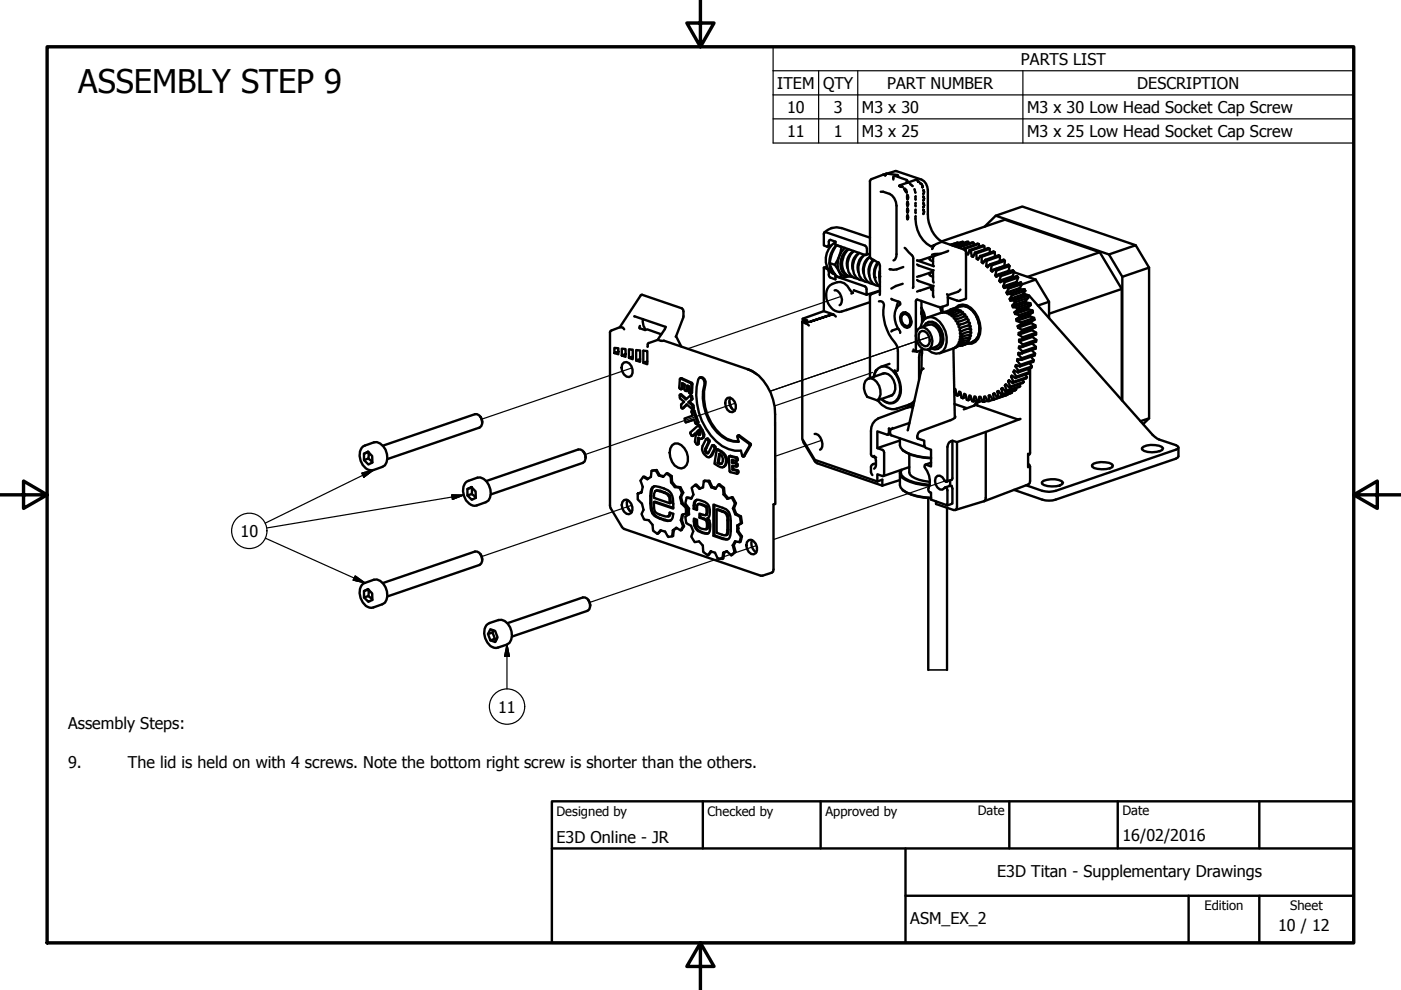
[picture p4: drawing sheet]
<svg xmlns="http://www.w3.org/2000/svg" width="297mm" height="210mm" viewBox="0 0 297 210" stroke-linecap="round" stroke-linejoin="round" font-family="sans-serif">
<!-- layer: Tweak Trail (ISO) -->
<path d="M134 78l-31.8 10.9M178.4 62.8l-32.6 11.1M185 79l-20.8 7.1M196.6 71.6l-33.4 11.3M197 71.4l-33.8 11.6M155.9 85.5l-31.8 10.9M174.2 93.4l-9.9 3.3M134 107.1l-31.8 10.9M160.4 115.7l-35.4 12M200.3 102l-36.3 12.4" fill="none" stroke="#000" stroke-width=".25"/>
<!-- layer: Visible (ISO) -->
<g fill="none" stroke="#000" stroke-width=".51">
<path d="M187.2 37.1l-2.5 .9-.3 .4v16M187.2 37.1l.5 .1M187.7 37.2h.1M187.7 37.2l.3-.4 2.3 .3 .1 .2M187.7 36.9l-.5 .2M189.4 37.4v.7M189.7 37.3l2.5 .9 .2 .3M189.8 36.3l-1.7 .5M189.8 36.3h.3M190.1 36.3l5.3 1.8a2.48 2.48 0 0 1 1.3 2.2v5.1a6.8 6.8 0 0 0 3.1 5.9M190.4 37.3l.1 .2M190.8 39.5l-.2-.1 .5-.1 .3 .4-.3-.1"/>
<path d="M190.8 39.5l.3 .1M191.7 40l.5 .3v.6zM192.2 38.5l.1 .2M193 39l.5 .5M194.6 38.3v.2l-.2-.3-.2-.1-3.3 1.2M194.7 38.5h.1M195.1 38.8l.4 .3 .1 .4M195.4 39l.1 .1M195.5 39.1l.1 .4M195.6 39.5v.2l-.1-.1M174.8 49.3l.2-.1 8.4 2.9 .4 .6-.1 1.3-.3 .1-6.3-2.2v-.7l-1-.3h-.3l-.2 1.3-.3 .1-.6-.3zM174.8 49.2a3.6 3.6 0 0 1 3.6-.8l6 2"/>
<path d="M175.3 56.5l-.6 .2M175.9 55.8l1.1 .3M176.3 48.4h.1M176.3 52l-.8 .3M177.1 58.6l6.3 2.1a1.82 1.82 0 0 1 .3 1.8M177.1 51.3a4.1 4.1 0 0 0-.6 6.7l.6 .2a3.1 3.1 0 0 1-1.2-3.3l.2-1.1 1.2-1.8M177.3 58.5l-.2 .1v.6l-1-.3-.3-.3-.2-1.4-.9-.5v9.3l1.8 .6 .7 .5M177.3 52a8 8 0 0 0-1.4 3.8 6.6 6.6 0 0 0 1.4 2.8l1.1 .3M177.3 52l1.1 .4M178.5 52.4h-.1a9.3 9.3 0 0 1-1.4 3.7l.9 1.5 .5 1.3 1.6-.3a1.85 1.85 0 0 1-2.3-1.7 4.8 4.8 0 0 1 1.4-4.4M179.7 52.8a3.8 3.8 0 0 0-.6 5.4l.7 .3M179.9 52.8a3.8 3.8 0 0 0-.4 5.5l.5 .3 .7 .1"/>
<path d="M180.8 53.4a2.97 2.97 0 0 0-1.1 3.5M181 53.2a3.9 3.9 0 0 0-.6 5.2l.6 .5 .9 .2M181.9 53.8a3 3 0 0 0-1.1 3.5M182.2 53.6a4 4 0 0 0-.7 5.2l.7 .5 .8 .2M183 54.2a3.2 3.2 0 0 0-1 3.5M183.3 54a4 4 0 0 0-.6 5.2l.6 .5 .8 .2M184.2 54.6a3.1 3.1 0 0 0-1.1 3.5M184.4 54.4l.3 .4 1.8 1.2v6.5M184.4 54.4a3.9 3.9 0 0 0-.6 5.2l.7 .5 .8 .2M184.4 53.8l-.8 .3M185.2 55.1a3.2 3.2 0 0 0-.9 3.4M185.2 55.2l-.3 .1"/>
<path d="M185.3 55.1a4 4 0 0 0-.3 5l.7 .4 .7 .2M185.4 58.6h.1M186.1 55.7a3.2 3.2 0 0 0-.6 3.2M186.2 55.7a3.7 3.7 0 0 0 .4 5.1M186.6 57.3l-.2 1.3M186.6 57.9l-.2 1 .2 .9M186.6 57.5l-.1 .2M186.7 40.7a3 3 0 0 1 3.4 2.9v10.3a1.26 1.26 0 0 1-.7 1.3M191.5 56.6l-1.4 .5h-1.5M191.8 40.2l.2 .4M191.8 52.5l1.7 1.9 .1 .4-.1 6.3M192.3 41.6v.5"/>
<path d="M192.3 43v.5M192.3 44.5v.4M192.3 45.9v.4M192.4 41.3l.2 .5-.2 .5zM192.4 45.6l.2 .5-.2 .4zM192.4 44.1l.2 .6-.2 .4zM192.4 42.7l.2 .6-.2 .4zM193.9 40.1l.2 .8M194.1 45.8a6.8 6.8 0 0 0 3.2 6.4l.9-.2-.6 .8M194.1 41.6v.7M194.1 43v.7M194.1 44.4v.8"/>
<path d="M194.4 58.7l3.2-1-.5 .2-.1 .3 .8 .5M194.4 59.4l3.4 1.2v2.1l.2 .3M194.4 56.1l3.4 1.2v2.3l.2 .3M195.7 41.6l.1 .2zM195.7 40.3l.2 .4-.2 .4M195.7 40.3v-.2l.2 .6M195.8 41.8l.1 .3-.2 .4M195.8 41.8l.1 .3M195.9 45l-.2-.6 .2 .6-.2 .3M195.9 43.5l-.2-.5 .2 .5-.2 .4M195.9 43.5h.1M197.6 57.3h.1"/>
<path d="M197.9 52.1l1.8-.8 4.4 1.5a.84 .84 0 0 1 .7 1.1v9.4a2.68 2.68 0 0 1-1.9 .4l-1.9-.7M198 57.3h-.2M199.4 53.8l-1.8 .2M199.6 51.2l13.5-4.6 20.1 6.9 4.6 7.8v23.5M201 53.2l-3.1 1.2-.1 1.9 .2 .1-3.6-1.2h.7l2.5-.8-.5 .2-.1 .3 .8 .5M202.1 51.7l-.6 .2M203.1 51.4l.1 .2M203.1 51.4l-1.5 .5M203.3 52.3l-.1 .2M203.3 52.3l.2 .1M203.5 52.4l.1 .2M204.1 51.3l.2 .2"/>
<path d="M204.1 51.3l-2.1 .7M204.1 51.3l-2.3 .7M204.4 52.6l-.1 .2M204.4 52.6l.3 .1M204.7 52.7l.3 1.2M205.3 51.3l.1 .3M205.3 51.3l-2.8 .9M205.3 51.3l-2.9 .9M205.3 53.7l-.3 .2M205.6 53l-.4 .9h-.2M205.6 53l.2 .1M205.8 53.1l.2 1.2"/>
<path d="M206.4 51.4l.1 .5M206.4 51.4l-2.9 1M206.4 51.4h-.3l-2.8 .9M206.4 54.2l-.4 .1M206.7 53.6l-.4 .9-.3-.2M206.7 53.6l.3 .1M207 53.7l.1 1.2M207.5 54.8l-.4 .1M207.5 51.7l.2 .6M207.5 51.7l-2.8 1M207.5 51.7h-.2l-2.9 .9M207.8 54.3l-.5 .7-.2-.1"/>
<path d="M207.8 54.3l.3 .2M208.1 54.5l.1 1.1M208.6 55.4l-.4 .2M208.7 52.2l.1 .6M208.7 52.2l-2.9 .9M208.7 52.2l-.3-.2-2.8 1M208.7 48.1l2.4-2.4 24 8.2 2.9 4.8v26.3M208.9 55.1l-.5 .7-.2-.2M208.9 55.1l.3 .2M209.2 55.3l-.1 1.1M209.8 56.2l-.7 .2M209.8 52.8l.1 .8"/>
<path d="M209.8 52.8l-2.8 .9M209.8 52.8l-.3-.2-2.8 1M210 56l-.6 .7-.3-.3M210 56l.2 .3M210.2 56.3l-.1 1M210.9 53.5v.9M210.9 53.5l-2.8 1M210.9 53.5l-.2-.2-2.9 1M211 57.1l-.6 .5-.3-.3M211 57.1l.2 .3M211.1 45.7l5.6-1.9 24.1 8.2M211.2 57.4l-.2 1"/>
<path d="M211.9 58.3l-.7 .4-.2-.3M211.9 58.3l.3 .3M212 54.3v1M212 54.3l-2.8 1M212 54.3l-.2-.2-2.9 1M212.2 58.6l-.3 .9M212.8 59.5l-.7 .3-.2-.3M212.8 59.5l.2 .3M212.9 56.4h.1M212.9 56.4l-2.8 .9M213 59.8l-.3 .9M213.1 55.3l-.2 1.1"/>
<path d="M213.1 55.3l-2.9 1M213.1 55.3l-.3-.3-2.8 1M213.9 57.3l.3 .2M213.9 57.4l.1 .1M213.9 57.4l-2.9 1M214 56.4l-.1 1M214 56.4l-2.8 1M214 56.4l-.2-.3-2.8 1M214.7 58.6l.2 .2M214.7 58.6l-2.8 .9M215 57.7l4.6 1.6M215 57.6l-.3 1"/>
<path d="M215 57.6l-2.8 1M215 57.6l-.2-.3-2.9 1M215.5 59.8l.2 .3M215.5 59.8l-2.8 .9M215.6 58.6l-2.8 .9M215.6 58.6l-3 1M215.6 58.6l.3 .3M215.9 58.9l-.4 .9M215.9 58.9l-2.9 .9M216.5 59.9l-2.8 .9M216.5 59.9l-3.4 1.1M216.5 59.9l.2 .4"/>
<path d="M219.6 59.3l2.8 4.7-2.4 .8M219.6 59.3l-2.9 1M233.2 53.5l-15.3 5.2M235.1 53.9l5.7-1.9 2.8 4.7M238 58.7l5.6-2v32l-1.8 .6M131.1 74.6l-.8 .3v-1.1h.8v1.3l-.8-.2M131.4 69.4l4.6-6.9 8.6 2.9a1.97 1.97 0 0 1 .3 1.9l-1.6 4 1.1 2.2M132.3 76.8a1.48 1.48 0 0 1 1.8 1.6v.7l-.2 .6-.5 .2a1.86 1.86 0 0 1-1.1-3.1zM132.3 69.8l-.3-.3-.5-.1-1.9 .7-.2 .1-.1 .3v36.7l.2 .6 2.4 3.9 .4 .5 29 9.9h.4l2.2-.9 .1-14.3h.4l-.1-19.1a10.7 10.7 0 0 0-4.5-8.9l-1.1-.6-17.2-5.8-2.1-.4M132.6 75.1l-.8 .3 .8 .3v-1.7l-.8-.1v1.5M134.2 75.6l-.9 .3 .9 .3v-2.1h-.9v1.8M134.5 67.1l6.6 2.2-1.7 2.8"/>
<path d="M135.7 69.1l-.1 .3 .1 .2 1.1 .4 .4-.2 3 1.1M135.7 76.1l-.8 .3 .8 .3v-2.4l-.8-.1v2.2M136.3 67.7l.1 1.4 .4 .8M137.2 76.6l-.8 .3v-2.5h.8v2.8l-.8-.3M139.4 72.1l-1.9 .6-.2 .3v.5M143.3 71.3v.1M158.4 78.2l1 .4 1 .7M170.1 68.3v24.8l2.7 4.4 13.2 4.6M170.1 68.3l.6 .2M170.2 68.3v-.7l1 .3-1.1 .4M170.7 68.5l.8 .5M171.9 68.2l-1.2 .3"/>
<path d="M171.9 68.2l4.6-1.6zM174.7 66l-4.5 1.6M177 61.6a1.39 1.39 0 0 1 1.4 1.2 1.49 1.49 0 0 1-.4 1.9M180.5 62.2l.3-.1-.6-.6a2.66 2.66 0 0 0-3.4-1.5 2.66 2.66 0 0 0-1.6 3.3 3.4 3.4 0 0 0 2.8 2.8l6.4-2M181 61.6l2.7 .9 2.9-.9M185.7 78.5l-.4 1.4M185.7 78.7l-.4 1.2M185.7 78.7a2.06 2.06 0 0 1 3.5-.2l.7 .8 .1-.1M185.7 78.5v.2M185.9 78.4l-.2 .1M186.4 63.9a.81 .81 0 0 1 1 .9 9.9 9.9 0 0 0 2.5 8.2l.3 .4 .2 1.1v3.7l-.2 .5M186.6 61.7l-1.9 .7-.3 .4v17.4"/>
<path d="M187 79.3a1.99 1.99 0 0 1 2.5 1.4 2.54 2.54 0 0 1-.4 3.1l-.6 .2M187.5 79.1l-3.4 1.2M188.6 77.1l-1.9 .7M189 63.3l1.7 .7 .2 .5a2.89 2.89 0 0 0-1.2 3.3 5.5 5.5 0 0 0 1.1 2.5v.3M189.7 78.5l.1 .4a5.8 5.8 0 0 1 .7 5.6 2.19 2.19 0 0 1-3.6 .1 2.16 2.16 0 0 0 2.3 .8 2.16 2.16 0 0 0 1.6-1.9 6.1 6.1 0 0 0-1.1-4.6zM190.5 63.9l-.5 1.5M190.5 69.8l-.3-.1-1.2 .6M191.1 66.6l.4-.4a1.91 1.91 0 0 1 1.3 3.1 1.38 1.38 0 0 1-1.9-1.3l-.1-.8zM191.2 66.9l.4-.3a1.51 1.51 0 0 1 1.3 2.2l-.4 .3a1.51 1.51 0 0 1-1.3-2.2zM191.4 60.2l-1.5 .4-.9 .6M191.8 66.4l-.4 .2M192.3 69.2h.5"/>
<path d="M192.8 66.9l-.4-.4-.5-.1-.4 .1-.3 .4M193.3 68.2l-.2 .6-.3 .3-.4 .2-.5-.2M193.7 74.1l.2 .3 .5 .2M193.9 74.4l-.4 .1M194.7 69.7a1.58 1.58 0 0 1 2.4 .8 2.9 2.9 0 0 1 .1 3.3 1.63 1.63 0 0 1-2.5-.8 2.83 2.83 0 0 1 0-3.3zM195 70.4l.5-.2a1.94 1.94 0 0 1 1.1 3.1 1.73 1.73 0 0 1-1.8-2.3zM195.1 69.4l1.8-.6a2.16 2.16 0 0 1 2.4 1.8 2.14 2.14 0 0 1-.8 2.9l-1.8 .6a2.23 2.23 0 0 0 2.6 .8 2.23 2.23 0 0 0 1.4-2.3 5.4 5.4 0 0 0-2.3-5.1 1.93 1.93 0 0 0-2.9 1l-.3 .9M195.2 74.3l-.3 .7v.8v4.7M195.4 66.4l.1 .6M195.4 63.8v2.8l.1 .5M195.4 66.1l.3 .9 .1 .9M195.4 65.2l.5 1.2 .3 1.1"/>
<path d="M195.4 66.3l.1 .2M195.5 66.6l.2 1.4M195.5 75.2l-.1 3.3M195.5 67.3v1M195.5 73.9v1.3M195.5 67v.3M195.8 78.2l-.4 .3-.2 .5-2.8 12.2M195.8 69.2a1.58 1.58 0 0 1 2.7-.4 3.9 3.9 0 0 1 .9 4.6l-.5 .5-.7 .2-.8-.2M196.7 68.3a1.86 1.86 0 0 1 2.4 .8 3.7 3.7 0 0 1 .4 4.4l-.8 .5M197.8 60.8l-.4 .4v.2l.4 .2M197.8 60.7l-3.4 1.1M198 60.6h-.2"/>
<path d="M199.3 65.1l.3 1.2M199.8 65v1.2M200.2 66.2l-3.6 1.1M200.8 62.4l.2 .2M201 65.8l-.3 .3h.1M201.5 65.7l-.8 .4M201.5 65.7l.7-.2-.2 .1a1.58 1.58 0 0 1-1.5 .5l-.8 .2 .3-.2M201.8 65.5l1.7-.5a3 3 0 0 1 3.3 1.7 5.4 5.4 0 0 1 .6 4.6 4.6 4.6 0 0 1-3.4 2M201.8 65.5l-.3 .2M201.8 65.5l-.1 .1M202 65.6l.7-.1v.1a3.3 3.3 0 0 1-2.5 .7l.3-.2M202.1 73.9l.3 14.7"/>
<path d="M202.5 65.7l.6-.1 .1 .2a2.99 2.99 0 0 1-2.5 .6l.3-.2M202.6 65.3a2.25 2.25 0 0 1 3.3 0 5.6 5.6 0 0 1 1.5 6.5l-.6 .7-.8 .4h-.9M202.6 73.7l-3.4 1.2M202.9 65.9h.9a2.39 2.39 0 0 1-2.6 .7l.3-.2M203 73.5l-.7 .3 .3-.2M203.5 66.2l.4-.1 .3 .2a2.31 2.31 0 0 1-2.5 .7l.3-.3M203.6 61.4l-.5 .5-2.1 .7v2a2.63 2.63 0 0 1-2 .5l-4.7-1.5-.1 10.7 .1 .2 .2 .1 1-.4M203.9 66.6h.5l.3 .1a2.37 2.37 0 0 1-2.5 .8l.3-.4M204.3 67.1l.7 .1v.3l-1.7 .7h-.5l-.2-.2 .3-.4M204.4 73h.4l-.8 .3h-.8l.8-.1M204.7 67.7h.5l.2 .2a2.77 2.77 0 0 1-2.4 .8v-.4l.3-.1M204.8 72.7l.3-.1-.7 .4a1.47 1.47 0 0 0-1.4 .5h-.4l.7-.4"/>
<path d="M205 68.3h.4l.3 .3a1.28 1.28 0 0 1-1.3 .7l-1 .2-.2-.3 .4-.4M205.1 72.2h.3a.9 .9 0 0 1-1 .4l-1.4 .6 .6-.5M205.3 69l.5 .1-.1 .4-1.2 .4a.69 .69 0 0 1-1.1 0l.4-.4M205.3 71.6l.4 .1a.85 .85 0 0 1-1 .5l-.4 .1-.7 .4h-.4l.6-.5M205.4 69.7l.5 .1-.2 .4-1.1 .4a.83 .83 0 0 1-1.1 .2v-.2l.5-.4M205.4 71l.5 .1a.91 .91 0 0 1-1 .6l-1.1 .5h-.3v-.3l.5-.3M205.5 70.4l.5 .1a.85 .85 0 0 1-1 .6l-1 .5h-.4l-.1-.3 .5-.4M212.7 60.7l.2 .4 .8-.3M213.4 62l.2 .4M213.7 60.8l.1 .4M213.8 61.2l-.4 .8M214.1 63.4l.1 .3"/>
<path d="M214.2 63.7h.9M214.4 79.9l.1-.3 .8 .6M214.4 79.9l.5 1.1M214.4 62.3l-.8 .1M214.4 62.3l.1 .3M214.5 62.6l-.4 .8M214.6 64.8l.2 .3M214.7 79.8l-.3 .1M214.8 65.1l.8 .1M214.9 78.8l.1-.3 .9 .5M214.9 78.8l.6 1.1M215.1 63.7l.1 .4"/>
<path d="M215.1 66.2l.1 .4M215.2 64.1l-.6 .7M215.2 66.6l.9 .2M215.3 78.7l-.4 .1M215.3 77.7l.1-.3 .8 .3M215.3 77.7l.6 .9M215.5 67.7l.1 .3M215.5 79.9l-.2 .3M215.6 68l.8 .4M215.6 65.2l.1 .4M215.6 76.5l.7 .9M215.7 65.6l-.6 .6"/>
<path d="M215.8 77.5l-.5 .2M215.8 69.1l.1 .4M215.9 69.5l.8 .4M215.9 75.2l.7 .8M215.9 78.6v.4M216 71l.8 .5M216 73.8l.8 .7M216.1 72.4l.8 .6M216.1 66.8l.1 .4M216.2 67.2l-.7 .5M216.2 76.3l-.6 .2M216.2 61.1l.2 .3"/>
<path d="M216.2 61.1l-2.8 .9M216.3 77.4l-.1 .3M216.4 61.4l-2.8 1M216.4 68.4l.1 .4M216.5 68.8l-.7 .3M216.6 76.3l-.9-.2-.1 .4M216.6 76v.3M216.7 74.9l-.8 .3M216.7 60.3l-.5 .8M216.7 60.3l-2.9 .9M216.7 69.9v.4M216.7 70.3l-.7 .3v.4"/>
<path d="M216.7 74.9l-.8-.1v.4M216.8 74.5l-.1 .4M216.8 71.9l-.7 .1v.4M216.8 71.5v.4M216.9 73.4l-.8 .1-.1 .3M216.9 62.4l.1 .4M216.9 62.4l-2.8 1M216.9 73v.4M217 62.2l1.2 .5 26.2 29.5 1.3 1 3.6 1.2 .6 .5-.2 .2-.4 .2-25.5 8.8a4.9 4.9 0 0 1-2.8 0l-3.4-1.2M217 62.8l-2.8 .9M217 62.8h.8M217.2 61.3l-2.8 1"/>
<path d="M217.2 61.3l-.8 .1M217.2 61.3l.2 .4M217.4 61.7l-.5 .7M217.4 61.7l-2.9 .9M217.4 79.4l.3 .6M217.5 63.8l.1 .3M217.5 63.8l-2.9 1M217.6 64.1l-2.8 1M217.6 64.1l.8 .2M217.7 80l-.1 .2-2.9 1M217.7 80l-2.8 1M217.8 62.8l-2.7 .9"/>
<path d="M217.8 62.8l.2 .3M217.9 78.2l.4 .7M217.9 65.2l.2 .4M217.9 65.2l-2.8 1M218 63.1l-.5 .7M218 63.1l-2.8 1M218.1 65.6l-2.9 1M218.1 65.6l.8 .2M218.2 62.7l-.4 .1M218.3 78.9l-.2 .3-2.8 1M218.3 78.9l-2.8 1M218.3 77l.5 .7"/>
<path d="M218.3 66.7l.1 .4M218.3 66.7l-2.8 1M218.4 78.1v17.9v.2l-.4 .2M218.4 76.9v.2M218.4 67.1l-2.8 .9M218.4 67.1l.8 .3M218.4 64.3l-2.8 .9M218.4 64.3l.2 .4M218.6 64.7l-.7 .5M218.6 64.7l-2.9 .9M218.6 75.6l.6 .8M218.6 68.2l.1 .3"/>
<path d="M218.6 68.2l-2.8 .9M218.7 68.5l-2.8 1M218.7 68.5l.8 .5M218.7 74.2l.8 .8M218.8 77.7l-.1 .3-2.8 1M218.8 77.7l-2.9 .9M218.8 70l-2.8 1M218.8 69.7v.3M218.8 70l.9 .5M218.9 72.8l-2.9 1M218.9 72.7v.1M218.9 72.8l.7 .7"/>
<path d="M218.9 71.4l-2.8 1M218.9 71.2v.2M218.9 71.4l.8 .7M218.9 65.8l-2.8 1M218.9 65.8l.1 .4M219 66.2l-.7 .5M219 66.2l-2.8 1M219.2 76.4l-2.9 1M219.2 76.4l-.1 .3-2.9 1M219.2 67.4l-2.8 1M219.2 67.4l.1 .4M219.3 67.8l-.7 .4"/>
<path d="M219.3 67.8l-2.8 1M219.5 75l-.1 .4-2.8 .9M219.5 75l-2.9 1M219.5 69l-2.8 .9M219.5 69v.4M219.5 69.4l-3.1 1.1M219.5 69.4l-2.8 .9M219.6 73.5v.4l-2.9 1M219.6 73.5l-2.8 1M219.7 70.5v.4l-2.9 1M219.7 70.5l-2.9 1M219.7 72.1v.3l-2.8 1"/>
<path d="M219.7 72.1l-2.8 .9M222.4 64v3.5M237.8 61.3l-15.4 5.2M76.7 94.9a5.4 5.4 0 0 1 3.2-1.2 3.4 3.4 0 0 1 1.7 5 4.5 4.5 0 0 1-3.2 1 3.3 3.3 0 0 1-1.7-4.8zM77.2 96.2l.8-.4 .9 .9 .1 1.4-.9 .4-.9-.9zM78.1 95.9v1.3M78.1 95.9l-.9 .3M78.1 95.9h.1M78.1 97.2l.9 .9M78.1 97.2l-.9 .4M81.2 94.5l19.5-6.7a1.63 1.63 0 0 1 1.4 1.1 1.63 1.63 0 0 1-.4 1.7l-19.6 6.7M101.8 88.3l.4 .6v.7"/>
<path d="M123.7 95.8a1.59 1.59 0 0 1 .5 1.3M139 99.7l.7 1.1h.2l-.7-1.1-1.1 .1M139.2 99.7l-1.1 .1-.1 1.3-.8 .5-.8-.5M142.5 94.4a1.65 1.65 0 0 1 2.6 .6 3.5 3.5 0 0 1 .5 3.6 1.5 1.5 0 0 1-2.6 .1 3.6 3.6 0 0 1-.5-4.3zM144.1 83.7h.4l1 .9M144.2 80.3l2.4 1-.1 2.1-.5-.2 .1-1.3-.4-.2-.1 1.1-.1 .1-.4-.3 .1-1.1-.6-.3-.1 1.2-.1 .1-.3-.1zM144.2 80.3l.3-.1 2.3 1.1-.1 1.9-.3 .2M144.8 81.3l-.1 1-.3 .2M145.7 85.8l-1 .8M145.9 81.8l-.1 .9-.3 .2M146 85.3l.6-.5-.2-.9-1 .8-1.3-1 .1 .8 .8 .7-.6 .5 .2 .9 1-.9 1.2 1v-.6l-.8-.8 .2-.1 .8 .8 .1 .5-.3 .2M146.3 83.9l.3-.1 .2 .7-.6 .7"/>
<path d="M146.4 91.7l1.6-1.5 .8 1.1 .3 .6v.7l-.4 .4-.7-.2-.1 1.4h-.1l-.4-.5 .1-1.5-.1-.3-.7 .5zM146.9 87.1l.1 .1 .9 2.4v.2l-.3 .1M146.9 87.1l.2-.1 .1 .1 .9 2.4-.1 .3M146.9 87.1l-.3 .1v.1l.3 .8-1.8 .6 .3 .8 1.8-.5 .4 .9M147.2 89l-1.8 .5M147.4 92l-.6 .4M147.7 91.6l.3 .5 .3 .2 .1-.1-.5-.7-.2 .1 .5-.4a.8 .8 0 0 1 .2 1M148 90.2h.4a3.7 3.7 0 0 1 .9 2.3l-.2 .3-.4 .2M148 89.8l-.4 .1M148 89.8h-.2M148.2 91.2l-.3 .3M148.3 92.9l-.2 1.2-.3 .1"/>
<path d="M148.3 80.1a1.08 1.08 0 0 1 1.1 1.4 11 11 0 0 0 3.8 11.1l1.1 .7 1.2 .3 1.1 .1-.3-1.1 .2-.2 2.4 1.8 .1 .3-1.4 2.2-.2-.1-.3-1a7.2 7.2 0 0 1-6.4-3.3 13.8 13.8 0 0 1-2.7-11.9zM148.4 80h.2a1.12 1.12 0 0 1 1 1.5 10.7 10.7 0 0 0 4.5 11.5l1.3 .5 1.2 .1M149.7 93.1h.2l.3 .6-.8 1.7a.68 .68 0 0 0 .6 .8l1-1.8 .5 .7-.7 1.4-.5 .5a1.85 1.85 0 0 1-1.3-2.5zM149.8 93.1l.3-.1 .4 .5-.7 1.5a.74 .74 0 0 0 .3 1.1M151 94.4h.4l.3 .3v.3l-.9 1.7-.4 .2M152 95.3a2.59 2.59 0 0 1 1.8 3.3l-.7 .5-.4-.1-1.2-.7zM152 95.3a2.38 2.38 0 0 1 1.8 3.4l-.6 .4M152.4 98.1l.6 .3M152.5 96.2a1.29 1.29 0 0 1 .3 2.2l-.7-.3zM152.7 96.3l-.3 1.8h-.3M154.2 84.4a1.65 1.65 0 0 1 1.8 2.2l-.3 .5-.4 .3a1.84 1.84 0 0 1-1.1-3zM154.6 96.8l1.5 .4 .1 .4-.1 .1-.9-.2v.6l.9 .3 .1 .5-1-.2 .1 .9 1 .3-.1 .5-1.5-.4z"/>
<path d="M154.6 96.7h.3l1.4 .3 .1 .5-.3 .2M154.6 85.2l.5 1.3M154.9 84.3a2.06 2.06 0 0 0 .9 2.8M155.4 97.6v.4l-.2 .1M155.4 98l.9 .3v.6h-.2M155.4 98.8l.1 .7-.2 .1M155.5 99.5l1 .3v.4l-.2 .2M156.4 92.4l.3-.1 2.5 1.9-1.4 2.5-.2 .1M170.2 93.3l.2 .6 2.6 4.2 14.1 4.9M172.7 92a2.15 2.15 0 0 1 1.4 3.2l-.2 .1M185.3 96.7a2.4 2.4 0 0 1 0 2.7M185.7 98.2l-.6 .2-.4 .3a2.09 2.09 0 0 0 .3 2"/>
<path d="M186.1 84.9a3.8 3.8 0 0 0 4.1 1.7l2.5-.8 .6-.3 .5-.5M188.7 91.9l.3 .4M188.7 92l-.4 .2M188.8 91l-.1 .9M189 92.3l7 2.3M189.2 83.8l-3.2 1.1-2.1-.8a3.2 3.2 0 0 1-.4-3.3 1.4 1.4 0 0 1 2.4 .2 3 3 0 0 1 .1 3.9M189.3 90.7l-.5 .3-.3-.1v.9l-.1 .3-.3 .1-2.1-.7v3.5l1.1 .4 .3 .2 .1 .4v4.6l-.1 .3h-.3l-1.1-.3v1.5M190.8 92.9v1.5a2.89 2.89 0 0 0 2.4 2l2.7 .6 1.5 .1M190.8 93.4l-4.8 1.6M191.1 99.6l-.3 .6 .1 .5a4.9 4.9 0 0 0 3.2 1.8l3 .5M191.1 99.6l-.1 .6 .2 .6a6.7 6.7 0 0 0 4.3 1.8l1.6 .2M191.3 95.4a9.3 9.3 0 0 0 6.1 1.8"/>
<path d="M192.8 96.3v3.9a2.46 2.46 0 0 0 2.1 1.5l2.2 .5M192.8 99l-5.5 1.9M192.8 89.7l-3.8 1.3M193.5 86.4l-.5-.1-.6 .1-6.2 2.3a2.81 2.81 0 0 0-1.5 2.7v4.9a.9 .9 0 0 0 .8 .7M193.6 86l-1.2 .4M193.8 85.4l-1 .4M197.4 98.1l-1.2 .4M201.9 93.4v8l-.1 .3-1.1 .4M202.3 82.4l.3 .2 .1 1.1 .3 .2M202.4 85.7l2.6 .8M202.6 88.3a1.26 1.26 0 0 1-1.1 .8l-6.3 2.3a1.23 1.23 0 0 0-.6 1.6l1.4 .4 .1 1.4 1.3 .5v3.6l-1.1-.4-.2 .1-.1 .3a5.1 5.1 0 0 1 .8 4.9 .65 .65 0 0 0 .6 .7v1.4l3.5 1.3-.1-3.6-.4-.3-.6 .5a1.72 1.72 0 0 1-1.4-1.1 1.72 1.72 0 0 1 .4-1.8 1.52 1.52 0 0 1 1.6 1.1l.4 .1 .1-.3v-7a1.26 1.26 0 0 1 1-1.4l1 .3M202.6 82.9l-.3 .1"/>
<path d="M202.9 93.7l-.1 14.2-.2 .2h-.4l-3.7-1.2v-.6M203 83.9l.4-.9 .3 .2 .1 1.1 .3 .1M203.7 83.6l-.7 .3M204.1 84.4l.3-.9 .3 .1 .3 1.2 .3 .1M204.9 84.2l-.8 .2M205.3 84.9l.2-1.1 .3 .1 .3 1.2h.3M206 84.6l-.7 .3M206.4 85.1l.2-1.1 .2 .1 .5 1.1h.3M207.1 84.9l-.7 .2M207.1 85.8l-2.8 1M207.2 85l-.7 1M207.3 85.2l-.2 .8 8.5 2.9 .7-.1-7.3 2.8-.1 14.4-.3 .3-6.1 1.8"/>
<path d="M208.2 85l-.6 .2M208.7 85.2h-.3l-.5-1.1h-.3v1.1M209 91.6l-6.1 2.1M209.4 84.9l-.7 .3M209.7 85l-.2 .1-.6-1.1-.2 .1v1.1M211.5 84.3l-.7-.9-.2 .1 .1 1.2-1 .3M211.5 83l.2-.1 .7 .8M211.5 83l.2 1.2M211.7 82.9l-.2 .1M211.7 84.2l-.2 .1M212.3 82.4l.2-.1 .7 .7M212.3 82.4l.3 1.2"/>
<path d="M212.6 82.4h-.3M212.6 83.6l-.2 .1M213.1 81.7l.1-.2 .8 .7M213.1 81.7l.3 1.1M213.4 81.6l-.3 .1M213.4 82.8l-.2 .2M213.6 83.7l-3.1 1.1-.6-1-.3 .1 .1 1.1M213.6 83.7l-.3 .1M213.6 83.6v.1M213.7 80.9l.2-.3 .8 .6M213.7 80.9l.5 1.1M214 80.7l-.3 .2"/>
<path d="M214.2 82l-.2 .2M214.5 83v.2M214.5 83.2l-3 1.1M214.5 83.2l-2.8 1M214.9 81l-.2 .2M215.3 82.3l.1 .3M215.4 82.6l-3 1.1M215.4 82.6l-2.8 1M216.2 81.5l.1 .4M216.3 81.9l-3.1 1.1M216.3 81.9l-2.9 .9M216.8 80.5l.2 .5"/>
<path d="M217 81l-.2 .2-2.8 1M217 81l-2.8 1M218 98.4l.3 .2 .1 .3v3.1l-.1 .5-.3 .2-9.3 3.6M218 96.2v2.9M231.5 98.6a4.3 4.3 0 0 1 4.2-.2l.3 .3-.2 .3a4.7 4.7 0 0 1-4.2-.1zM242.1 95a4.2 4.2 0 0 1 4.2-.2l.3 .3-.2 .3a4.4 4.4 0 0 1-4.3-.1zM243.6 88.7l-1.2 1.2M249.9 94.9v1.8l-.6 .6-25.5 8.6a4.9 4.9 0 0 1-2.8 0l-6-2M98.6 102.4a5.4 5.4 0 0 1 3.3-1.2 3.4 3.4 0 0 1 1.6 4.9 5.1 5.1 0 0 1-3.2 1.1 3.4 3.4 0 0 1-1.7-4.8zM99.1 103.7l.8-.4 .9 .9 .1 1.4-.9 .4-.9-1zM100 103.3v1.4M100 103.3l-.9 .4"/>
<path d="M100 103.3h.1M100 104.7l.9 .9M100 104.7l-.9 .3M101.8 117.4l.4 .6v.7M103.1 102l19.5-6.7a1.6 1.6 0 0 1 1.5 1.1 1.6 1.6 0 0 1-.5 1.7l-19.5 6.7M132.3 106a1.65 1.65 0 0 1 1.8 2.2l-.3 .6-.5 .2a1.81 1.81 0 0 1-1-3zM133 107.4l.6 .9M133.1 106a2.06 2.06 0 0 0 .8 2.6M135.2 104.7l.8-.3-.8 .3v1.2l.9 .9 .3 1.3-.4 .9 .6 1.2 .9 .1 .8 1 .2 1.2 .9 .7 .8-.7M137.4 101.5l-.8-.5-.8 .9 .5 1.3-.3 1.2M138.3 108.9a5 5 0 0 0 3.6 1.5l.6-.3 .2-1.2-.7-.2-.3 .7M138.6 108.8a4.4 4.4 0 0 0 3.6 1.6"/>
<path d="M138.6 108.8l-.3 .1M138.6 106.4l4.1 1.4a4.7 4.7 0 0 0-.7-3.6 5.8 5.8 0 0 0-3.4-1.1l-.5 .5a9.3 9.3 0 0 0 .2 5.3M138.7 103.1a1.93 1.93 0 0 0-.6 2v2.2l.5 1.5M139 104.1a3.4 3.4 0 0 1 3 .9l.2 1.4v.3h-.2l-3.4-1.1a1.55 1.55 0 0 1 .5-1.6l.8 .2a2.43 2.43 0 0 1 2 1.2l.1 1.3M139.7 100.8l.9 .3 .9-.8 .9 .6M139.9 100.8l.8 .2M141.3 100.4l.9 .6 .2-.1 .1 1.3-.2 .1-.1-1.3M141.9 109.4l-.3 .1M141.9 109.4h-.2M142.2 108.8l-.3 .6M142.3 102.3l.8 1M142.5 102.2l.8 1"/>
<path d="M142.7 112.5l.2-.1-.2 1.2-.2 .1-.9 .1-.6-1.1-1-.2-.6 .7M142.7 112.5l-.2 1.2M142.7 107.7l-3.8-1.3h-.3v.6a1.88 1.88 0 0 0 .7 1.9 3.9 3.9 0 0 0 2.4 .5M143.1 103.3h1.2l.6 1.2M143.1 103.3h1.2M143.5 112l-.6 .4M144.1 103.4l.5 1.1h.3l-.5 .9-.2 .1 .4-1M144.2 105.5l.3 1.3M144.4 110.3h.2l.4 1.3M144.4 110.3l.4 1.3M144.4 105.4l.3 1.3M144.5 106.8l.9 .9 .2-.1 .1 1.3-1.1 .2-.2 1.2"/>
<path d="M144.5 106.8l.2-.1 .9 .9M144.8 111.6h.2l-.5 .8-.2 .1-.9-.6-.7 .6M144.8 111.6l-.5 .9M144.8 109.1l-.2 1.2M145.4 107.7l.1 1.2M145.6 105.5l1 .1M147.1 107.9l.2-.1 .5 .2M147.3 106.3a1.07 1.07 0 0 1 1.4-.2 2.4 2.4 0 0 1 1.6 3.5l-.3 .3a2.95 2.95 0 0 1 .2 3.1 2.53 2.53 0 0 1-3.1-3l.7 .2a1.5 1.5 0 0 0 .7 1.8l1 .2h.3a1.67 1.67 0 0 0-1.5-2.5v-.8l1.3 .3a1.68 1.68 0 0 0-.2-1.9l-1-.4h-.4l-.2 .2v1l-.7-.2zM147.3 110a2.52 2.52 0 0 0 2.9 3.1M147.4 102.8l.2-.1 .9 .9M147.4 111.4h-.2M147.7 106a1.71 1.71 0 0 0-.4 1.8"/>
<path d="M147.7 106l-.2 .1M147.7 106h.1M148 106.9a1.77 1.77 0 0 1 1.9 .5M148.5 109v.7h-.2M148.5 109.7a1.53 1.53 0 0 1 1.6 1.4v.7M149.1 103.3l.1-1.3h1l.6 1.3M149.1 103.3l-.8 .3-.9-.8-.8 .6 .4 1.5-.4 .8-1-.2-.3 1.2 .8 1.1v1.3l-.8 .4 .2 1.4 1 .6 .5 1.2-.4 1.1 .7 1.1 .9-.1 .8 .9 .1 1.3 1 .7 .6-.8 .9 .3 .6 1.3h1l.1-1.3 .8-.3 .9 .8 .7-.6-.3-1.5M149.1 103.3l-.2 .1M149.2 102h1.2h-.2M149.9 107.4a2.2 2.2 0 0 1 0 1.7M149.9 107.4l-.3 .1M149.9 109.1h-.1"/>
<path d="M149.9 109.1l-.3 .1M150 109.9h.1M150 112.1l-.2 .1M150.1 111.8l-.1 .3-.3 .1M150.1 111.8l-.2 .1M150.4 102l.6 1.2-.2 .1M150.8 103.3l.9 .3 .6-.8 1 .7 .1 1.3M150.8 116.9l-.7 .8M151 103.2l.8 .3M151.3 107l1.9 .7a2.37 2.37 0 0 1 1.7 2.8v2.1a1.62 1.62 0 0 1-.6 1.8l-1.1-.1-1.9-.7zM151.3 113.6l.2-.1 1.9 .7 1 .1M151.5 107v6.5"/>
<path d="M151.5 103.4l-.2 .1M151.9 108l1.2 .5a1.41 1.41 0 0 1 1.1 1.8v2.1l-.2 1M152.3 102.8l.2-.1 1 .7-.2 .1M153.4 104.8l.8 .9M153.5 103.4l.1 1.3-.2 .1M153.6 104.7l.8 .9M154.1 116.9l-.6 .2-.1 1.3-.2 .1M154.2 105.7l1-.2 .6 1.2-.4 1.1M154.2 113.3a8.9 8.9 0 0 0 .2-3.7 1.23 1.23 0 0 0-1.1-1.2l-1.2-.4h-.2v5l1.7 .5 .4-.1M154.2 113.3l-.3 .2M154.2 113.3l-.2 .1M154.4 105.6l-.2 .1"/>
<path d="M155.2 105.5h.2l-1 .1M155.4 105.5l.6 1.2h-.2M155.4 107.8l.5 1.2M155.6 115.6l.4 1.4-.3 .1M155.6 115.6h-.2M155.6 107.8l.5 1.1M155.9 109l1 .6 .2 1.4-.8 .4M156 117l-1 .7M156 114.8l-.4 .8M156 106.7l-.4 1.1h-.2M156.1 108.9l1 .6-.2 .1M156.1 108.9l-.2 .1"/>
<path d="M156.3 111.4v1.3M156.3 112.7l.8 1.1M156.5 112.6l.8 1.1-.2 .1M156.5 111.4v.6M156.5 112.6l-.2 .1M156.5 112l-.2 .1M156.5 112v.6M157.1 113.8l-.3 1.1-1-.1-.4 .8M157.1 109.5l.2 1.4-.2 .1M157.3 110.9l-1 .5M157.3 113.7l-.3 1.2h-.2M158.7 114.5a1.65 1.65 0 0 1 1.8 2.2l-.3 .6-.4 .2a1.8 1.8 0 0 1-1.1-3z"/>
<path d="M159.5 114.5a2.06 2.06 0 0 0 .9 2.6M186 102.1l1.1-.4v1.3M190.8 100.3v2.5a3 3 0 0 0 2.4 2l2.7 .6 1.5 .2M190.8 101.8l-3.7 1.2M191.3 103.9a10 10 0 0 0 6.1 1.7M196.8 105.6v36.4M200.4 103.3l1.2-.3 .2 .2 .1 .4v3.2l-1 .4M200.8 107.7v34.3M201.4 101.9l-.1 1.1M220.9 102.2a4.4 4.4 0 0 1 4.2-.2l.3 .3a2.23 2.23 0 0 1-2.4 .8l-1.6-.3-.5-.2zM76.7 124.1a5.4 5.4 0 0 1 3.2-1.2 3.4 3.4 0 0 1 1.7 4.9 5.1 5.1 0 0 1-3.2 1 3.4 3.4 0 0 1-1.7-4.7zM77.2 125.3l.8-.4 .9 .9 .1 1.4-.9 .4-.9-.9z"/>
<path d="M78.1 125l.1 .7-.1 .7M78.1 125l-.9 .3M78.1 125h.1M78.1 126.4l.9 .8M78.1 126.4l-.9 .3M81.2 123.6l19.5-6.7a1.63 1.63 0 0 1 1.4 1.1 1.63 1.63 0 0 1-.4 1.8l-19.6 6.7M103.1 132.6a5.1 5.1 0 0 1 3.2-1.2 3.3 3.3 0 0 1 1.7 4.9 5.1 5.1 0 0 1-3.2 1 3.4 3.4 0 0 1-1.7-4.7zM104 133.4l1 .4 .5 1.3-.5 1-1-.3-.5-1.4zM104.4 134.1l.5 1.3M104.4 134.1l-.9 .3M104.6 133.7l-.2 .4M104.9 135.4l.4 .2"/>
<path d="M104.9 135.4l-.9 .4M107.6 132.1l16-5.4a1.6 1.6 0 0 1 1.4 1.1 1.6 1.6 0 0 1-.5 1.7l-16 5.5M124.7 127.1l.3 .6 .1 .8"/>
</g>
<g fill="#000">
<circle cx="192.3" cy="38.7" r=".25"/>
<circle cx="194.7" cy="38.5" r=".25"/>
<circle cx="185.5" cy="58.9" r=".25"/>
<circle cx="186.1" cy="55.7" r=".25"/>
<circle cx="186.4" cy="58.6" r=".25"/>
<circle cx="188.6" cy="57.1" r=".25"/>
<circle cx="202.1" cy="51.7" r=".25"/>
<circle cx="176.5" cy="66.6" r=".25"/>
<circle cx="185.5" cy="97" r=".25"/>
<circle cx="200.5" cy="102.1" r=".25"/>
<circle cx="200.5" cy="103.3" r=".25"/>
<circle cx="201.6" cy="103" r=".25"/>
</g>
<!-- layer: Border (ISO) -->
<path d="M196.8 142h4" fill="none" stroke="#000" stroke-width=".34"/>
<g fill="none" stroke="#000" stroke-width=".25">
<path d="M163.9 15v-5.1h123.1v5.1M163.9 15h123.1v5.1M163.9 15v15.3h123.1v-10.2M173.6 15v15.3M181.9 15v15.3M216.9 15v15.3M163.9 20.1h123.1M163.9 25.2h123.1M79.2 99.7l-23 11.2M56.3 114.1l21.1 9.5M76.7 100.3l2.5-.6-2.1 1.5zM95.8 104.9l2.5 .1-2.4 .9z"/>
<path d="M98.3 105l-41.7 6.9M75.3 122.1l2.1 1.5-2.5-.6zM107.5 136.7l.5 2.5h-1zM107.5 136.7v9.4"/>
<circle cx="52.9" cy="112.6" r="3.7"/>
<circle cx="107.5" cy="149.8" r="3.7"/>
</g>
<!-- layer: Title (ISO) -->
<path d="M148.5 -.1v10l-2.9-5h5.8l-2.9 5M10 9.9h277v190h-277zM0 104.9h10l-5-2.9v5.8l5-2.9M287 104.9l5 2.9v-5.8l-5 2.9h10M148.5 199.9l2.9 5h-5.8l2.9-5v10" fill="none" stroke="#000" stroke-width=".72"/>
<!-- layer: Symbol (ISO) -->
<path d="M117 169.9h170v30h-170zM117 179.9h170M149 169.9v10M174 169.9v10M192 179.9v20M214 169.9v10M237 169.9v10M267 169.9v10M192 189.9h95M252 189.9v10M267 189.9v10" fill="none" stroke="#000" stroke-width=".51"/>
<!-- layer: Border (ISO) -->
<path d="M77.1 101.2l2.1-1.5zM76.7 100.3l2.5-.6-2.1 1.5zM95.9 105.9l2.4-.9zM95.8 104.9l2.5 .1-2.4 .9zM74.9 123l2.5 .6zM75.3 122.1l2.1 1.5-2.5-.6zM107.5 136.7l.5 2.5zM107.5 136.7l.5 2.5h-1z" fill="#000" stroke="#000" stroke-width=".25"/>
<text font-size="6.9" x="16.6" y="19.7">ASSEMBLY STEP 9</text>
<g font-size="3.4">
<text x="216.5" y="13.7">PARTS LIST</text>
<text x="164.8" y="18.8">ITEM</text>
<text x="166.9" y="23.9">10</text>
<text x="174.5" y="18.9">QTY</text>
<text x="176.8" y="23.9">3</text>
<text x="182.8" y="23.9">M3 x 30</text>
<text x="188.1" y="18.8">PART NUMBER</text>
<text x="217.8" y="24">M3 x 30 Low Head Socket Cap Screw</text>
<text x="241.1" y="18.9">DESCRIPTION</text>
<text x="166.9" y="29">11</text>
<text x="176.8" y="29">1</text>
<text x="182.8" y="29.1">M3 x 25</text>
<text x="217.8" y="29.1">M3 x 25 Low Head Socket Cap Screw</text>
<text x="51" y="113.8">10</text>
<text x="14.4" y="154.7">Assembly Steps:</text>
<text x="105.6" y="151.1">11</text>
<text x="14.4" y="162.9">9.</text>
<text x="27.1" y="162.9">The lid is held on with 4 screws. Note the bottom right screw is shorter than the others.</text>
<text x="118" y="178.8">E3D Online - JR</text>
<text x="238" y="178.4">16/02/2016</text>
<text x="211.4" y="185.9">E3D Titan - Supplementary Drawings</text>
<text x="193" y="195.9">ASM_EX_2</text>
<text x="271" y="197.5">10 / 12</text>
</g>
<g font-size="2.8">
<text x="118" y="173">Designed by</text>
<text x="150" y="173">Checked by</text>
<text x="175" y="173">Approved by</text>
<text x="207.3" y="172.9">Date</text>
<text x="238" y="172.9">Date</text>
<text x="255.4" y="193">Edition</text>
<text x="273.6" y="193">Sheet</text>
</g>
</svg>
